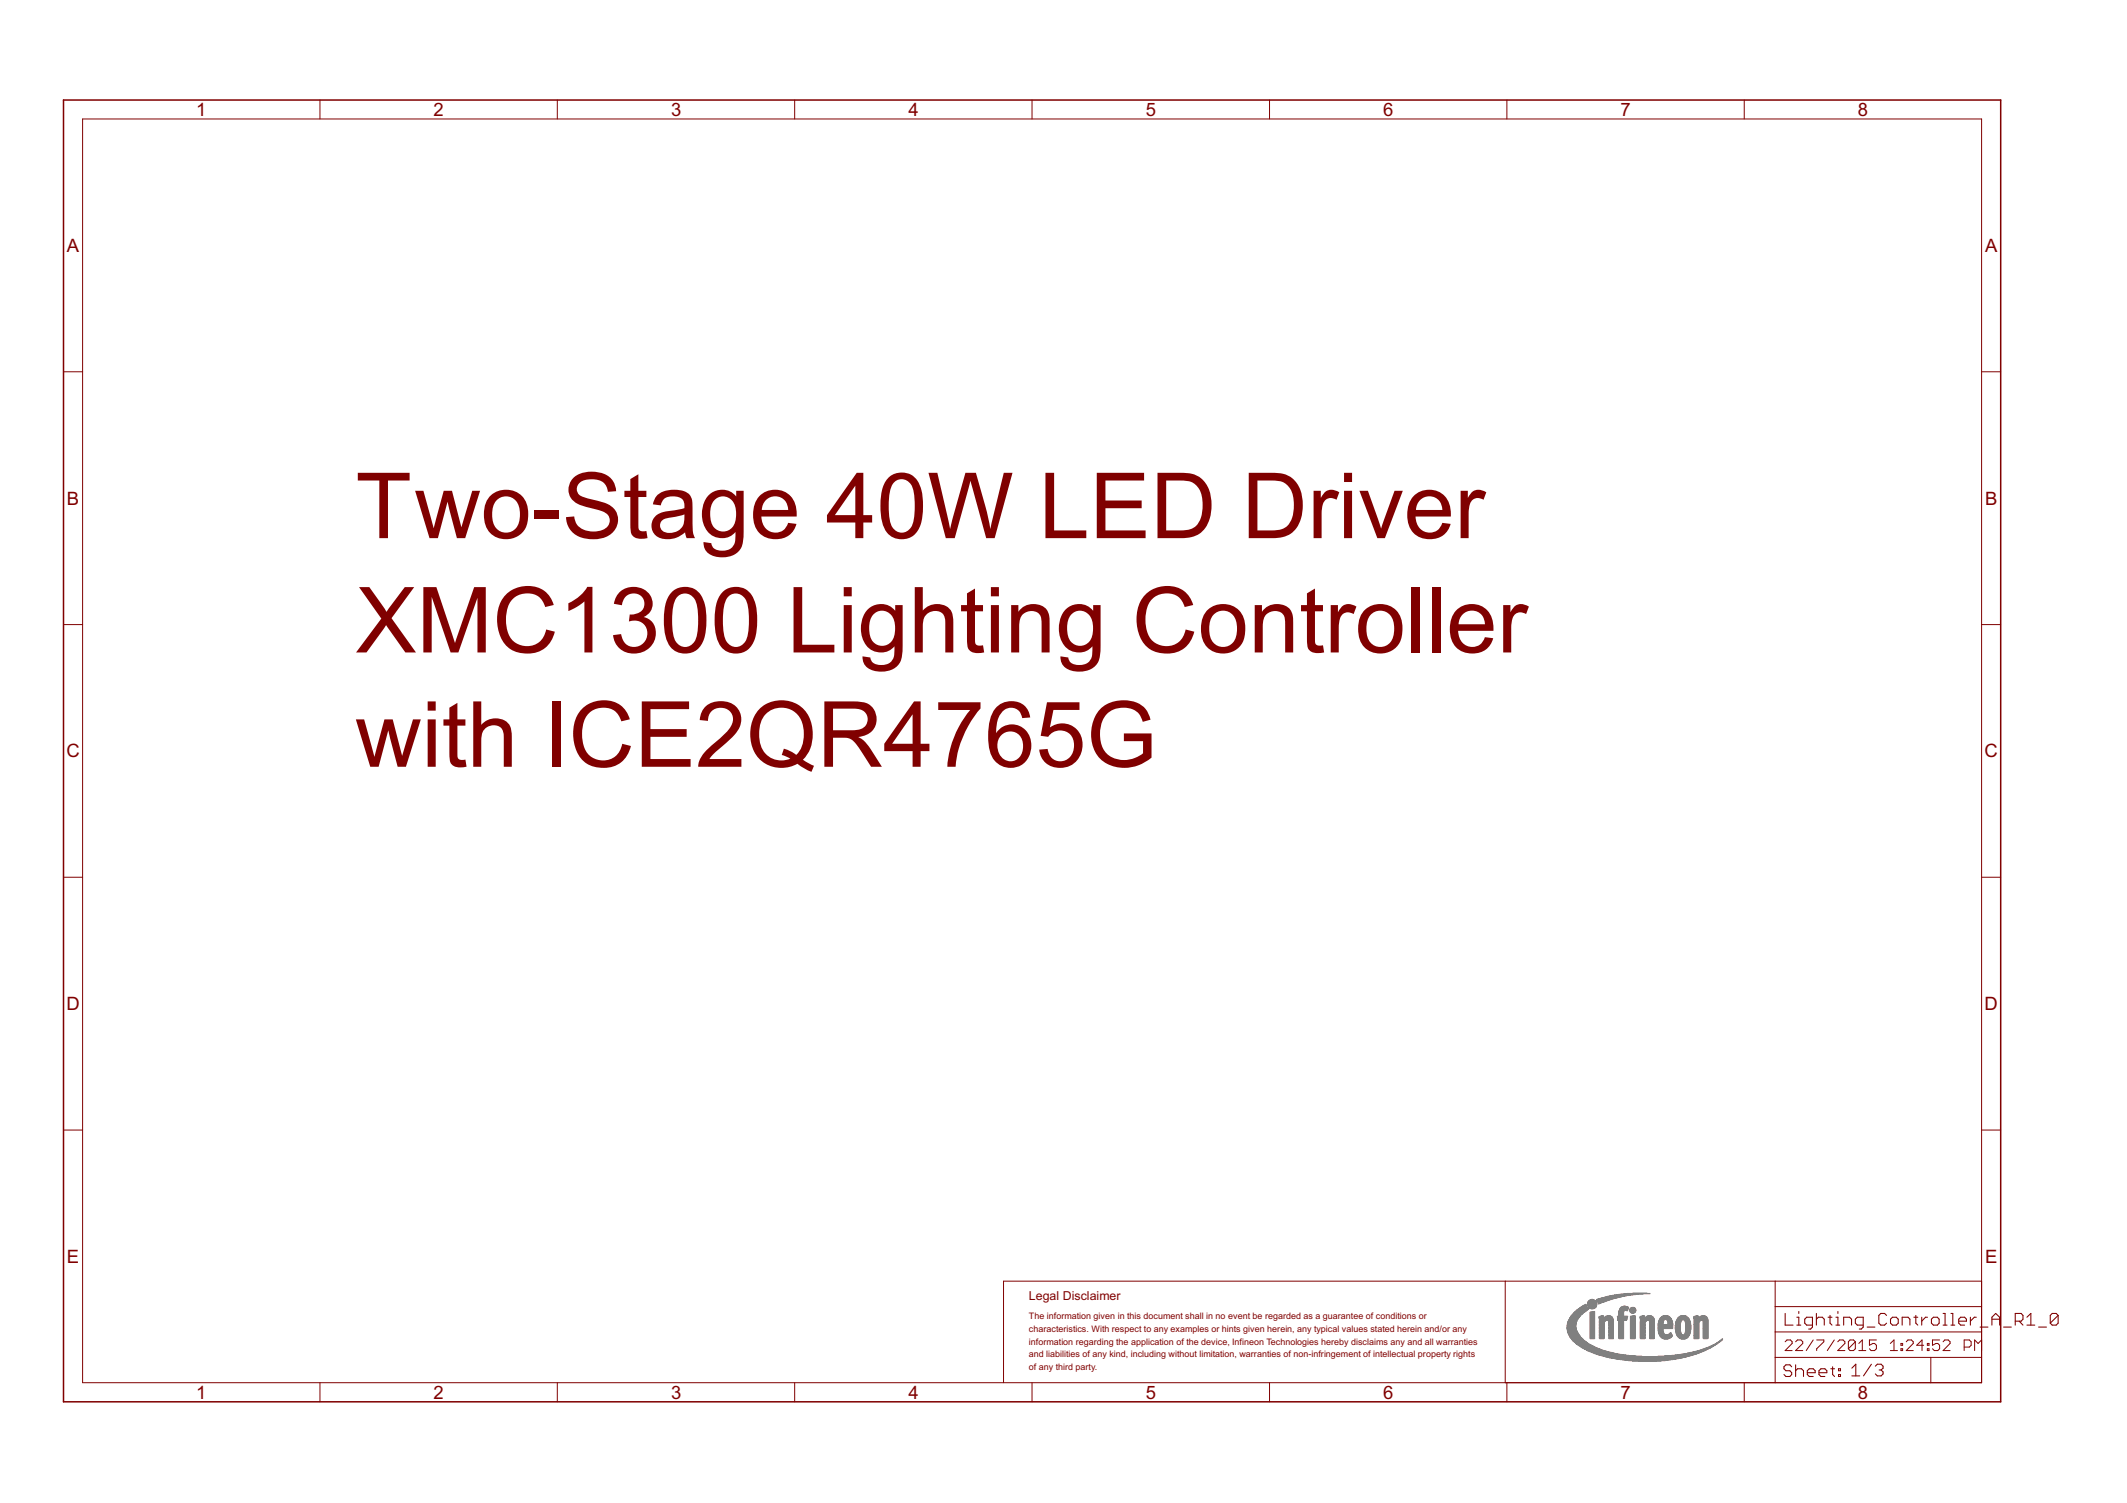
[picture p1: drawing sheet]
<svg xmlns="http://www.w3.org/2000/svg" width="297mm" height="210mm" viewBox="0 0 297 210" stroke-linecap="round" stroke-linejoin="round" font-family="sans-serif">
<g fill="none" stroke="#800000" stroke-width=".14">
<path d="M11.5 16.6h265.2v176.5h-265.2zM44.7 14v2.6M77.8 14v2.6M111 14v2.6M144.1 14v2.6M177.3 14v2.6M210.4 14v2.6M243.6 14v2.6M8.9 51.9h2.6M276.7 51.9h2.7M8.9 87.2h2.6M276.7 87.2h2.7"/>
<path d="M8.9 122.5h2.6M276.7 122.5h2.7M8.9 157.8h2.6M276.7 157.8h2.7M210.2 178.9v14.2M247.9 178.9v14.2M276.7 178.9h-136.6v14.2M44.7 193.1v2.7M77.8 193.1v2.7M111 193.1v2.7M144.1 193.1v2.7M177.3 193.1v2.7"/>
<path d="M210.4 193.1v2.7M243.6 193.1v2.7M247.9 189.6h28.8M247.9 186h28.8M247.9 182.5h28.8M249.3 187.4l.3-.3h.4l.3 .3v.2l-1 1h1M250.8 187.4l.2-.3h.5l.3 .3v.2l-1 1h1M253.2 187.1l-1 1.5M253.7 187.1h1v.3l-1 1v.2M256.2 187.1l-1 1.5M256.6 187.4l.3-.3h.5l.2 .3v.2l-1 1h1M259.1 187.4v1l-.3 .2h-.4l-.3-.2"/>
<path d="M259.1 187.4l-.3-.3h-.4l-.3 .3v1M259.1 187.4l-1 1M259.6 188.6h1M259.6 187.6l.5-.5v1.5M262 187.1h-.9v.8l.5-.3h.2l.2 .3v.5l-.2 .2h-.5l-.2-.2M264 188.6h1M264 187.6l.5-.5v1.5M265.5 188.4h.2v.2h-.2zM265.5 187.6h.2v.3h-.2zM266.2 187.4l.2-.3h.5l.3 .3v.2l-1 1h1M268.6 187.9h-.9l.7-.8v1.5M269.2 188.4h.2v.2h-.2z"/>
<path d="M269.2 187.6h.2v.3h-.2zM269.6 189.6v3.5M270.9 187.1h-1v.8l.5-.3h.2l.3 .3v.5l-.3 .2h-.5l-.2-.2M271.4 187.4l.2-.3h.5l.2 .3v.2l-.9 1h.9M274.3 188.1h.7l.3-.2v-.5l-.3-.3h-.7v1.5M276.7 187.1l-.5 .5-.4-.5v1.5"/>
</g>
<g fill="none" stroke="#800000" stroke-width=".15">
<path d="M249.3 183.4v1.7h1.1M250.2 190.9l-.2-.3h-.6l-.3 .3v.3l.3 .2h.6l.2 .3v.3l-.2 .2h-.6l-.3-.2M250.8 190.6v1.6M250.8 191.4l.2-.2h.6l.3 .2v.8M250.9 185.1h.6M250.9 184h.3v1.1M251.2 183.2v.2M252.4 191.7h1.1v-.3l-.3-.2h-.5l-.3 .2v.6l.3 .2h.5M253.1 185.1h-.8l-.3-.3v-.6l.3-.2h.8v1.3l-.2 .3h-.3M253.7 184.2l.2-.2h.6l.3 .2v.9M253.7 183.4v1.7M254 191.7h1.1v-.3l-.3-.2h-.5l-.3 .2v.6l.3 .2h.5"/>
<path d="M255.3 184h.5M255.6 183.7v1.1l.2 .3M255.7 191.2h.5M255.9 190.9v1.1l.3 .2M256.4 185.1h.5M256.4 184h.3v1.1M256.7 183.2v.2M256.8 191.2h.2v.2h-.2zM256.8 192h.2v.2h-.2zM257.5 185.1v-1.1h.8l.3 .2v.9M258.6 191.1l.6-.6v1.7M258.6 192.2h1.1"/>
<path d="M260.2 185.1h-.8l-.3-.3v-.6l.3-.2h.8v1.3l-.3 .3h-.2M260.8 185.3h1M261.3 190.5l-1.1 1.7M261.9 190.8l.3-.3h.5l.3 .3v.3l-.3 .2M262.4 191.3h.3M262.7 191.3l.3 .3v.3l-.3 .3h-.5l-.3-.3M263.5 183.7l-.3-.3h-.5l-.3 .3v1.1l.3 .3h.5l.3-.3M264 184.2l.3-.2h.5l.3 .2v.6l-.3 .3h-.5l-.3-.3zM265.6 185.1v-1.1h.9l.2 .2v.9M267.3 184h.5M267.5 183.7v1.1l.3 .3M268.4 184v1.1"/>
<path d="M269.2 184h-.3l-.5 .5M269.7 184.2l.3-.2h.6l.2 .2v.6l-.2 .3h-.6l-.3-.3zM271.4 185.1h.5M271.4 183.4h.2v1.7M272.5 185.1h.5M272.5 183.4h.2v1.7M273.5 184.5h1.1v-.3l-.2-.2h-.6l-.3 .2v.6l.3 .3h.6M275.2 184v1.1M276 184h-.3l-.5 .5M276.5 185.3h1.1M278.2 185.1v-1.1l.5-.6 .6 .6v1.1M278.2 184.2h1.1"/>
<path d="M279.8 185.3h1.1M281.4 184.5h.9l.2-.3v-.5l-.2-.3h-.9v1.7M282 184.5l.5 .6M283.1 185.1h1.1M283.1 184l.5-.6v1.7M284.7 185.3h1.1M287.4 183.7v1.1l-.3 .3h-.5l-.3-.3M287.4 183.7l-.3-.3h-.5l-.3 .3v1.1M287.4 183.7l-1.1 1.1"/>
</g>
<path d="M8.9 14h270.5v181.8h-270.5z" fill="none" stroke="#800000" stroke-width=".21"/>
<g fill="#808080" stroke="#808080" stroke-width=".14">
<path d="M232.4 187h.5z"/>
<path d="M234.8 187h.6z"/>
<path d="M222.1 186.9l.6 .1z"/>
<path d="M223.4 186.9l.6 .1z"/>
<path d="M224.7 186.9l.6 .1z"/>
<path d="M226.1 186.9l.6 .1z"/>
<path d="M227.7 186.9l.6 .1z"/>
<path d="M229.1 186.9l.6 .1z"/>
<path d="M230.4 186.9l.6 .1z"/>
<path d="M232.3 186.9l.8 .1z"/>
<path d="M234.7 186.9l.7 .1z"/>
<path d="M236.6 186.9l.6 .1z"/>
<path d="M237.9 186.9l.6 .1z"/>
<path d="M222.1 186.9h.6z"/>
<path d="M223.4 186.9h.6z"/>
<path d="M224.7 186.9h.6z"/>
<path d="M226.1 186.9h.6z"/>
<path d="M227.7 186.9h.7z"/>
<path d="M229.1 186.9h.6z"/>
<path d="M230.4 186.9h.6z"/>
<path d="M232.2 186.9h1z"/>
<path d="M234.6 186.9h.9z"/>
<path d="M236.6 186.9h.7z"/>
<path d="M237.8 186.9h.7z"/>
<path d="M222.1 186.8l.6 .1z"/>
<path d="M223.4 186.8l.6 .1z"/>
<path d="M224.7 186.8l.6 .1z"/>
<path d="M226.1 186.8l.6 .1z"/>
<path d="M227.7 186.8l.7 .1z"/>
<path d="M229.1 186.8l.6 .1z"/>
<path d="M230.4 186.8l.6 .1z"/>
<path d="M232.1 186.8l1.1 .1z"/>
<path d="M234.5 186.8l1.1 .1z"/>
<path d="M236.6 186.8l.7 .1z"/>
<path d="M237.8 186.8l.7 .1z"/>
<path d="M222.1 186.8h.6z"/>
<path d="M223.4 186.8h.6z"/>
<path d="M224.7 186.8h.6z"/>
<path d="M226.1 186.8h.6z"/>
<path d="M227.7 186.8h.7z"/>
<path d="M229.1 186.8h.6z"/>
<path d="M230.4 186.8h.6z"/>
<path d="M232.1 186.8h1.2z"/>
<path d="M234.5 186.8h1.1z"/>
<path d="M236.6 186.8h.7z"/>
<path d="M237.8 186.8h.7z"/>
<path d="M232 186.8h1.4z"/>
<path d="M234.4 186.8h1.3z"/>
<path d="M222.1 186.7l.6 .1z"/>
<path d="M223.4 186.7l.6 .1z"/>
<path d="M224.7 186.7l.6 .1z"/>
<path d="M226.1 186.7l.6 .1z"/>
<path d="M227.7 186.7l.7 .1z"/>
<path d="M229.1 186.7l.6 .1z"/>
<path d="M230.4 186.7l.6 .1z"/>
<path d="M231.9 186.7l1.5 .1z"/>
<path d="M234.4 186.7l1.3 .1z"/>
<path d="M236.6 186.7l.7 .1z"/>
<path d="M237.8 186.7l.7 .1z"/>
<path d="M222.1 186.7h.6z"/>
<path d="M223.4 186.7h.6z"/>
<path d="M224.7 186.7h.6z"/>
<path d="M226.1 186.7h.6z"/>
<path d="M227.7 186.7h.7z"/>
<path d="M229.1 186.7h.6z"/>
<path d="M230.4 186.7h.6z"/>
<path d="M231.9 186.7h1.6z"/>
<path d="M234.3 186.7h1.5z"/>
<path d="M236.6 186.7h.7z"/>
<path d="M237.8 186.7h.7z"/>
<path d="M222.1 186.6h.6z"/>
<path d="M223.4 186.6h.6z"/>
<path d="M224.7 186.6h.6z"/>
<path d="M226.1 186.6h.6z"/>
<path d="M227.7 186.6h.7z"/>
<path d="M229.1 186.6h.6z"/>
<path d="M230.4 186.6h.6z"/>
<path d="M231.9 186.6h1.6z"/>
<path d="M234.3 186.6h1.5z"/>
<path d="M236.6 186.6h.7z"/>
<path d="M237.8 186.6h.7z"/>
<path d="M231.8 186.6h1.8z"/>
<path d="M222.1 186.5l.6 .1z"/>
<path d="M223.4 186.5l.6 .1z"/>
<path d="M224.7 186.5l.6 .1z"/>
<path d="M226.1 186.5l.6 .1z"/>
<path d="M227.7 186.5l.7 .1z"/>
<path d="M229.1 186.5l.6 .1z"/>
<path d="M230.4 186.5l.6 .1z"/>
<path d="M231.8 186.5l1.8 .1z"/>
<path d="M234.2 186.5l1.7 .1z"/>
<path d="M236.6 186.5l.7 .1z"/>
<path d="M237.8 186.5l.7 .1z"/>
<path d="M222.1 186.5h.6z"/>
<path d="M223.4 186.5h.6z"/>
<path d="M224.7 186.5h.6z"/>
<path d="M226.1 186.5h.6z"/>
<path d="M227.7 186.5h.7z"/>
<path d="M229.1 186.5h.6z"/>
<path d="M230.4 186.5h.6z"/>
<path d="M231.8 186.5h1.7z"/>
<path d="M234.2 186.5h1.7z"/>
<path d="M236.6 186.5h.7z"/>
<path d="M237.8 186.5h.7z"/>
<path d="M222.1 186.4l.6 .1z"/>
<path d="M223.4 186.4l.6 .1z"/>
<path d="M224.7 186.4l.6 .1z"/>
<path d="M226.1 186.4l.6 .1z"/>
<path d="M227.7 186.4l.7 .1z"/>
<path d="M229.1 186.4l.6 .1z"/>
<path d="M230.4 186.4l.6 .1z"/>
<path d="M231.8 186.4l1.7 .1z"/>
<path d="M234.2 186.4l1.7 .1z"/>
<path d="M236.6 186.4l.7 .1z"/>
<path d="M237.8 186.4l.7 .1z"/>
<path d="M222.1 186.4h.6z"/>
<path d="M223.4 186.4h.6z"/>
<path d="M224.7 186.4h.6z"/>
<path d="M226.1 186.4h.6z"/>
<path d="M227.7 186.4h.7z"/>
<path d="M229.1 186.4h.6z"/>
<path d="M230.4 186.4h.6z"/>
<path d="M231.7 186.4h1z"/>
<path d="M232.8 186.4h.7z"/>
<path d="M234.1 186.4h.8z"/>
<path d="M235.2 186.4h.7z"/>
<path d="M236.6 186.4h.7z"/>
<path d="M237.8 186.4h.7z"/>
<path d="M231.7 186.4h.8z"/>
<path d="M232.9 186.4h.6z"/>
<path d="M235.2 186.4h.8z"/>
<path d="M222.1 186.3l.6 .1z"/>
<path d="M223.4 186.3l.6 .1z"/>
<path d="M224.7 186.3l.6 .1z"/>
<path d="M226.1 186.3l.6 .1z"/>
<path d="M227.7 186.3l.7 .1z"/>
<path d="M229.1 186.3l.6 .1z"/>
<path d="M230.4 186.3l.6 .1z"/>
<path d="M231.7 186.3l.8 .1z"/>
<path d="M233 186.3l.4 .1z"/>
<path d="M234.1 186.3l.7 .1z"/>
<path d="M235.2 186.3l.8 .1z"/>
<path d="M236.6 186.3l.7 .1z"/>
<path d="M237.8 186.3l.7 .1z"/>
<path d="M222.1 186.3h.6z"/>
<path d="M223.4 186.3h.6z"/>
<path d="M224.7 186.3h.6z"/>
<path d="M226.1 186.3h.6z"/>
<path d="M227.7 186.3h.7z"/>
<path d="M229.1 186.3h.6z"/>
<path d="M230.4 186.3h.6z"/>
<path d="M231.7 186.3h.7z"/>
<path d="M233.1 186.3h.3z"/>
<path d="M234.1 186.3h.7z"/>
<path d="M235.3 186.3h.7z"/>
<path d="M236.6 186.3h.7z"/>
<path d="M237.8 186.3h.7z"/>
<path d="M222.1 186.2l.6 .1z"/>
<path d="M223.4 186.2l.6 .1z"/>
<path d="M224.7 186.2l.6 .1z"/>
<path d="M226.1 186.2l.6 .1z"/>
<path d="M227.7 186.2l.7 .1z"/>
<path d="M229.1 186.2l.6 .1z"/>
<path d="M230.4 186.2l.6 .1z"/>
<path d="M231.6 186.2l.8 .1z"/>
<path d="M233.2 186.2l.2 .1z"/>
<path d="M234.1 186.2l.7 .1z"/>
<path d="M235.3 186.2l.7 .1z"/>
<path d="M236.6 186.2l.7 .1z"/>
<path d="M237.8 186.2l.7 .1z"/>
<path d="M222.1 186.2h.6z"/>
<path d="M223.4 186.2h.6z"/>
<path d="M224.7 186.2h.6z"/>
<path d="M226.1 186.2h.6z"/>
<path d="M227.7 186.2h.7z"/>
<path d="M229.1 186.2h.6z"/>
<path d="M230.4 186.2h.6z"/>
<path d="M231.6 186.2h.8z"/>
<path d="M233.2 186.2h.2z"/>
<path d="M234.1 186.2h.7z"/>
<path d="M235.3 186.2h.7z"/>
<path d="M236.6 186.2h.7z"/>
<path d="M237.8 186.2h.7z"/>
<path d="M222.1 186.1l.6 .1z"/>
<path d="M223.4 186.1l.6 .1z"/>
<path d="M224.7 186.1l.6 .1z"/>
<path d="M226.1 186.1l.6 .1z"/>
<path d="M227.7 186.1l.7 .1z"/>
<path d="M229.1 186.1l.6 .1z"/>
<path d="M230.4 186.1l.6 .1z"/>
<path d="M231.6 186.1l.7 .1z"/>
<path d="M233.3 186.1v.1z"/>
<path d="M234 186.1l.8 .1z"/>
<path d="M235.3 186.1l.8 .1z"/>
<path d="M236.6 186.1l.7 .1z"/>
<path d="M237.8 186.1l.7 .1z"/>
<path d="M222.1 186.1h.6z"/>
<path d="M223.4 186.1h.6z"/>
<path d="M224.7 186.1h.6z"/>
<path d="M226.1 186.1h.6z"/>
<path d="M227.7 186.1h.7z"/>
<path d="M229.1 186.1h.6z"/>
<path d="M230.4 186.1h.6z"/>
<path d="M231.6 186.1h.7z"/>
<path d="M234 186.1h.7z"/>
<path d="M235.4 186.1h.7z"/>
<path d="M236.6 186.1h.7z"/>
<path d="M237.8 186.1h.7z"/>
<path d="M222.1 186l.6 .1z"/>
<path d="M223.4 186l.6 .1z"/>
<path d="M224.7 186l.6 .1z"/>
<path d="M226.1 186l.6 .1z"/>
<path d="M227.7 186l.7 .1z"/>
<path d="M229.1 186l.6 .1z"/>
<path d="M230.4 186l.6 .1z"/>
<path d="M231.6 186l.7 .1z"/>
<path d="M234 186l.7 .1z"/>
<path d="M235.4 186l.7 .1z"/>
<path d="M236.6 186l.7 .1z"/>
<path d="M237.8 186l.7 .1z"/>
<path d="M222.1 186h.6z"/>
<path d="M223.4 186h.6z"/>
<path d="M224.7 186h.6z"/>
<path d="M226.1 186h.6z"/>
<path d="M227.7 186h.7z"/>
<path d="M229.1 186h.6z"/>
<path d="M230.4 186h.6z"/>
<path d="M231.6 186h.7z"/>
<path d="M234 186h.7z"/>
<path d="M235.4 186h.7z"/>
<path d="M236.6 186h.7z"/>
<path d="M237.8 186h.7z"/>
<path d="M222.1 185.9l.6 .1z"/>
<path d="M223.4 185.9l.6 .1z"/>
<path d="M224.7 185.9l.6 .1z"/>
<path d="M226.1 185.9l.6 .1z"/>
<path d="M227.7 185.9l.7 .1z"/>
<path d="M229.1 185.9l.6 .1z"/>
<path d="M230.4 185.9l.6 .1z"/>
<path d="M231.6 185.9l.7 .1z"/>
<path d="M234 185.9l.7 .1z"/>
<path d="M235.4 185.9l.7 .1z"/>
<path d="M236.6 185.9l.7 .1z"/>
<path d="M237.8 185.9l.7 .1z"/>
<path d="M222.1 185.9h.6z"/>
<path d="M223.4 185.9h.6z"/>
<path d="M224.7 185.9h.6z"/>
<path d="M226.1 185.9h.6z"/>
<path d="M227.7 185.9h.7z"/>
<path d="M229.1 185.9h.6z"/>
<path d="M230.4 185.9h.6z"/>
<path d="M231.6 185.9h.7z"/>
<path d="M234 185.9h.7z"/>
<path d="M235.4 185.9h.7z"/>
<path d="M236.6 185.9h.7z"/>
<path d="M237.8 185.9h.7z"/>
<path d="M231.6 185.9h.6z"/>
<path d="M222.1 185.8l.6 .1z"/>
<path d="M223.4 185.8l.6 .1z"/>
<path d="M224.7 185.8l.6 .1z"/>
<path d="M226.1 185.8l.6 .1z"/>
<path d="M227.7 185.8l.7 .1z"/>
<path d="M229.1 185.8l.6 .1z"/>
<path d="M230.4 185.8l.6 .1z"/>
<path d="M231.6 185.8l.6 .1z"/>
<path d="M234 185.8l.7 .1z"/>
<path d="M235.4 185.8l.7 .1z"/>
<path d="M236.6 185.8l.7 .1z"/>
<path d="M237.8 185.8l.7 .1z"/>
<path d="M222.1 185.8h.6z"/>
<path d="M223.4 185.8h.6z"/>
<path d="M224.7 185.8h.6z"/>
<path d="M226.1 185.8h.6z"/>
<path d="M227.7 185.8h.7z"/>
<path d="M229.1 185.8h.6z"/>
<path d="M230.4 185.8h.6z"/>
<path d="M231.6 185.8h.6z"/>
<path d="M234 185.8h.7z"/>
<path d="M235.4 185.8h.7z"/>
<path d="M236.6 185.8h.7z"/>
<path d="M237.8 185.8h.7z"/>
<path d="M222.1 185.7l.6 .1z"/>
<path d="M223.4 185.7l.6 .1z"/>
<path d="M224.7 185.7l.6 .1z"/>
<path d="M226.1 185.7l.6 .1z"/>
<path d="M227.7 185.7l.7 .1z"/>
<path d="M229.1 185.7l.6 .1z"/>
<path d="M230.4 185.7l.6 .1z"/>
<path d="M231.6 185.7l.6 .1z"/>
<path d="M234 185.7l.7 .1z"/>
<path d="M235.4 185.7l.7 .1z"/>
<path d="M236.6 185.7l.7 .1z"/>
<path d="M237.8 185.7l.7 .1z"/>
<path d="M222.1 185.7h.6z"/>
<path d="M223.4 185.7h.6z"/>
<path d="M224.7 185.7h.6z"/>
<path d="M226.1 185.7h.6z"/>
<path d="M227.7 185.7h.7z"/>
<path d="M229.1 185.7h.6z"/>
<path d="M230.4 185.7h.6z"/>
<path d="M231.6 185.7h.6z"/>
<path d="M234 185.7h.7z"/>
<path d="M235.4 185.7h.7z"/>
<path d="M236.6 185.7h.7z"/>
<path d="M237.8 185.7h.7z"/>
<path d="M222.1 185.6l.6 .1z"/>
<path d="M223.4 185.6l.6 .1z"/>
<path d="M224.7 185.6l.6 .1z"/>
<path d="M226.1 185.6l.6 .1z"/>
<path d="M227.7 185.6l.7 .1z"/>
<path d="M229.1 185.6l.6 .1z"/>
<path d="M230.4 185.6l.6 .1z"/>
<path d="M231.6 185.6l.6 .1z"/>
<path d="M234 185.6l.7 .1z"/>
<path d="M235.4 185.6l.7 .1z"/>
<path d="M236.6 185.6l.7 .1z"/>
<path d="M237.8 185.6l.7 .1z"/>
<path d="M222.1 185.6h.6z"/>
<path d="M223.4 185.6h.6z"/>
<path d="M224.7 185.6h.6z"/>
<path d="M226.1 185.6h.6z"/>
<path d="M227.7 185.6h.7z"/>
<path d="M229.1 185.6h.6z"/>
<path d="M230.4 185.6h.6z"/>
<path d="M231.6 185.6h.6z"/>
<path d="M234 185.6h.7z"/>
<path d="M235.4 185.6h.7z"/>
<path d="M236.6 185.6h.7z"/>
<path d="M237.8 185.6h.7z"/>
<path d="M222.1 185.5l.6 .1z"/>
<path d="M223.4 185.5l.6 .1z"/>
<path d="M224.7 185.5l.6 .1z"/>
<path d="M226.1 185.5l.6 .1z"/>
<path d="M227.7 185.5l.7 .1z"/>
<path d="M229.1 185.5l.6 .1z"/>
<path d="M230.4 185.5l.6 .1z"/>
<path d="M231.6 185.5l.6 .1z"/>
<path d="M234 185.5l.7 .1z"/>
<path d="M235.4 185.5l.7 .1z"/>
<path d="M236.6 185.5l.7 .1z"/>
<path d="M237.8 185.5l.7 .1z"/>
<path d="M222.1 185.5h.6z"/>
<path d="M223.4 185.5h.6z"/>
<path d="M224.7 185.5h.6z"/>
<path d="M226.1 185.5h.6z"/>
<path d="M227.7 185.5h.7z"/>
<path d="M229.1 185.5h.6z"/>
<path d="M230.4 185.5h.6z"/>
<path d="M231.6 185.5h2z"/>
<path d="M234 185.5h.7z"/>
<path d="M235.4 185.5h.7z"/>
<path d="M236.6 185.5h.7z"/>
<path d="M237.8 185.5h.7z"/>
<path d="M222.1 185.4l.6 .1z"/>
<path d="M223.4 185.4l.6 .1z"/>
<path d="M224.7 185.4l.6 .1z"/>
<path d="M226.1 185.4l.6 .1z"/>
<path d="M227.7 185.4l.7 .1z"/>
<path d="M229.1 185.4l.6 .1z"/>
<path d="M230.4 185.4l.6 .1z"/>
<path d="M231.6 185.4l2 .1z"/>
<path d="M234 185.4l.7 .1z"/>
<path d="M235.4 185.4l.7 .1z"/>
<path d="M236.6 185.4l.7 .1z"/>
<path d="M237.8 185.4l.7 .1z"/>
<path d="M222.1 185.4h.6z"/>
<path d="M223.4 185.4h.6z"/>
<path d="M224.7 185.4h.6z"/>
<path d="M226.1 185.4h.6z"/>
<path d="M227.7 185.4h.7z"/>
<path d="M229.1 185.4h.6z"/>
<path d="M230.4 185.4h.6z"/>
<path d="M231.6 185.4h2z"/>
<path d="M234 185.4h.7z"/>
<path d="M235.4 185.4h.7z"/>
<path d="M236.6 185.4h.7z"/>
<path d="M237.8 185.4h.7z"/>
<path d="M222.1 185.3l.6 .1z"/>
<path d="M223.4 185.3l.6 .1z"/>
<path d="M224.7 185.3l.6 .1z"/>
<path d="M226.1 185.3l.6 .1z"/>
<path d="M227.7 185.3l.7 .1z"/>
<path d="M229.1 185.3l.6 .1z"/>
<path d="M230.4 185.3l.6 .1z"/>
<path d="M231.6 185.3l2 .1z"/>
<path d="M234 185.3l.7 .1z"/>
<path d="M235.4 185.3l.7 .1z"/>
<path d="M236.6 185.3l.7 .1z"/>
<path d="M237.8 185.3l.7 .1z"/>
<path d="M222.1 185.3h.6z"/>
<path d="M223.4 185.3h.6z"/>
<path d="M224.7 185.3h.6z"/>
<path d="M226.1 185.3h.6z"/>
<path d="M227.7 185.3h.7z"/>
<path d="M229.1 185.3h.6z"/>
<path d="M230.4 185.3h.6z"/>
<path d="M231.6 185.3h2z"/>
<path d="M234 185.3h.7z"/>
<path d="M235.4 185.3h.7z"/>
<path d="M236.6 185.3h.7z"/>
<path d="M237.8 185.3h.7z"/>
<path d="M222.1 185.2l.6 .1z"/>
<path d="M223.4 185.2l.6 .1z"/>
<path d="M224.7 185.2l.6 .1z"/>
<path d="M226.1 185.2l.6 .1z"/>
<path d="M227.7 185.2l.7 .1z"/>
<path d="M229.1 185.2l.6 .1z"/>
<path d="M230.4 185.2l.6 .1z"/>
<path d="M231.6 185.2l2 .1z"/>
<path d="M234 185.2l.7 .1z"/>
<path d="M235.4 185.2l.7 .1z"/>
<path d="M236.6 185.2l.7 .1z"/>
<path d="M237.8 185.2l.7 .1z"/>
<path d="M222.1 185.2h.6z"/>
<path d="M223.4 185.2h.6z"/>
<path d="M224.7 185.2h.6z"/>
<path d="M226.1 185.2h.6z"/>
<path d="M227.7 185.2h.7z"/>
<path d="M229.1 185.2h.6z"/>
<path d="M230.4 185.2h.6z"/>
<path d="M231.6 185.2h2z"/>
<path d="M234 185.2h.7z"/>
<path d="M235.4 185.2h.7z"/>
<path d="M236.6 185.2h.7z"/>
<path d="M237.8 185.2h.7z"/>
<path d="M222.1 185.1l.6 .1z"/>
<path d="M223.4 185.1l.6 .1z"/>
<path d="M224.7 185.1l.6 .1z"/>
<path d="M226.1 185.1l.6 .1z"/>
<path d="M227.7 185.1l.7 .1z"/>
<path d="M229.1 185.1l.6 .1z"/>
<path d="M230.4 185.1l.6 .1z"/>
<path d="M231.6 185.1l2 .1z"/>
<path d="M234 185.1l.7 .1z"/>
<path d="M235.4 185.1l.7 .1z"/>
<path d="M236.6 185.1l.7 .1z"/>
<path d="M237.8 185.1l.7 .1z"/>
<path d="M222.1 185.1h.6z"/>
<path d="M223.4 185.1h.6z"/>
<path d="M224.7 185.1h.6z"/>
<path d="M226.1 185.1h.6z"/>
<path d="M227.7 185.1h.7z"/>
<path d="M229.1 185.1h.6z"/>
<path d="M230.4 185.1h.6z"/>
<path d="M231.6 185.1h2z"/>
<path d="M234 185.1h.7z"/>
<path d="M235.4 185.1h.7z"/>
<path d="M236.6 185.1h.7z"/>
<path d="M237.8 185.1h.7z"/>
<path d="M222.1 185l.6 .1z"/>
<path d="M223.4 185l.6 .1z"/>
<path d="M224.7 185l.6 .1z"/>
<path d="M226.1 185l.6 .1z"/>
<path d="M227.7 185l.7 .1z"/>
<path d="M229.1 185l.6 .1z"/>
<path d="M230.4 185l.6 .1z"/>
<path d="M231.6 185l2 .1z"/>
<path d="M234 185l.7 .1z"/>
<path d="M235.4 185l.7 .1z"/>
<path d="M236.6 185l.7 .1z"/>
<path d="M237.8 185l.7 .1z"/>
<path d="M222.1 185h.6z"/>
<path d="M223.4 185h.6z"/>
<path d="M224.7 185h.6z"/>
<path d="M226.1 185h.6z"/>
<path d="M227.7 185h.7z"/>
<path d="M229.1 185h.6z"/>
<path d="M230.4 185h.6z"/>
<path d="M231.6 185h.6z"/>
<path d="M232.9 185h.7z"/>
<path d="M234 185h.7z"/>
<path d="M235.4 185h.7z"/>
<path d="M236.6 185h.7z"/>
<path d="M237.8 185h.7z"/>
<path d="M222.1 184.9l.6 .1z"/>
<path d="M223.4 184.9l.6 .1z"/>
<path d="M224.7 184.9l.6 .1z"/>
<path d="M226.1 184.9l.6 .1z"/>
<path d="M227.7 184.9l.7 .1z"/>
<path d="M229.1 184.9l.6 .1z"/>
<path d="M230.4 184.9l.6 .1z"/>
<path d="M231.6 184.9l.6 .1z"/>
<path d="M232.9 184.9l.7 .1z"/>
<path d="M234 184.9l.7 .1z"/>
<path d="M235.4 184.9l.7 .1z"/>
<path d="M236.6 184.9l.7 .1z"/>
<path d="M237.8 184.9l.7 .1z"/>
<path d="M222.1 184.9h.6z"/>
<path d="M223.4 184.9h.6z"/>
<path d="M224.7 184.9h.6z"/>
<path d="M226.1 184.9h.6z"/>
<path d="M227.7 184.9h.7z"/>
<path d="M229.1 184.9h.6z"/>
<path d="M230.4 184.9h.6z"/>
<path d="M231.6 184.9h.6z"/>
<path d="M232.9 184.9h.7z"/>
<path d="M234 184.9h.7z"/>
<path d="M235.4 184.9h.7z"/>
<path d="M236.6 184.9h.7z"/>
<path d="M237.8 184.9h.7z"/>
<path d="M222.1 184.8l.6 .1z"/>
<path d="M223.4 184.8l.6 .1z"/>
<path d="M224.7 184.8l.6 .1z"/>
<path d="M226.1 184.8l.6 .1z"/>
<path d="M227.7 184.8l.7 .1z"/>
<path d="M229.1 184.8l.6 .1z"/>
<path d="M230.4 184.8l.6 .1z"/>
<path d="M231.6 184.8l.6 .1z"/>
<path d="M232.9 184.8l.7 .1z"/>
<path d="M234 184.8l.7 .1z"/>
<path d="M235.4 184.8l.7 .1z"/>
<path d="M236.6 184.8l.7 .1z"/>
<path d="M237.8 184.8l.7 .1z"/>
<path d="M222.1 184.8h.6z"/>
<path d="M223.4 184.8h.6z"/>
<path d="M224.7 184.8h.6z"/>
<path d="M226.1 184.8h.6z"/>
<path d="M227.7 184.8h.7z"/>
<path d="M229.1 184.8h.6z"/>
<path d="M230.4 184.8h.6z"/>
<path d="M231.6 184.8h.6z"/>
<path d="M232.9 184.8h.7z"/>
<path d="M234 184.8h.7z"/>
<path d="M235.4 184.8h.7z"/>
<path d="M236.6 184.8h.7z"/>
<path d="M237.8 184.8h.7z"/>
<path d="M222.1 184.7l.6 .1z"/>
<path d="M223.4 184.7l.6 .1z"/>
<path d="M224.7 184.7l.6 .1z"/>
<path d="M226.1 184.7l.6 .1z"/>
<path d="M227.7 184.7l.7 .1z"/>
<path d="M229.1 184.7l.6 .1z"/>
<path d="M230.4 184.7l.6 .1z"/>
<path d="M231.6 184.7l.6 .1z"/>
<path d="M232.9 184.7l.7 .1z"/>
<path d="M234 184.7l.7 .1z"/>
<path d="M235.4 184.7l.7 .1z"/>
<path d="M236.6 184.7l.7 .1z"/>
<path d="M237.8 184.7l.7 .1z"/>
<path d="M222.1 184.7h.6z"/>
<path d="M223.4 184.7h.6z"/>
<path d="M224.6 184.7h.7z"/>
<path d="M226.1 184.7h.6z"/>
<path d="M227.7 184.7h.7z"/>
<path d="M229.1 184.7h.6z"/>
<path d="M230.4 184.7h.6z"/>
<path d="M231.6 184.7h.7z"/>
<path d="M232.9 184.7h.7z"/>
<path d="M234 184.7h.7z"/>
<path d="M235.4 184.7h.7z"/>
<path d="M236.6 184.7h.7z"/>
<path d="M237.8 184.7h.7z"/>
<path d="M222.1 184.6l.6 .1z"/>
<path d="M223.4 184.6l.6 .1z"/>
<path d="M224.6 184.6l.7 .1z"/>
<path d="M226.1 184.6l.6 .1z"/>
<path d="M227.7 184.6l.7 .1z"/>
<path d="M229.1 184.6l.6 .1z"/>
<path d="M230.4 184.6l.6 .1z"/>
<path d="M231.6 184.6l.7 .1z"/>
<path d="M232.9 184.6l.7 .1z"/>
<path d="M234 184.6l.7 .1z"/>
<path d="M235.4 184.6l.7 .1z"/>
<path d="M236.6 184.6l.7 .1z"/>
<path d="M237.8 184.6l.7 .1z"/>
<path d="M222.1 184.6h.6z"/>
<path d="M223.4 184.6h.7z"/>
<path d="M224.6 184.6h.7z"/>
<path d="M226.1 184.6h.6z"/>
<path d="M227.7 184.6h.7z"/>
<path d="M229.1 184.6h.6z"/>
<path d="M230.4 184.6h.6z"/>
<path d="M231.6 184.6h.7z"/>
<path d="M232.9 184.6h.7z"/>
<path d="M234 184.6h.7z"/>
<path d="M235.3 184.6h.8z"/>
<path d="M236.6 184.6h.7z"/>
<path d="M237.8 184.6h.7z"/>
<path d="M222.1 184.5l.6 .1z"/>
<path d="M223.4 184.5l.7 .1z"/>
<path d="M224.6 184.5l.7 .1z"/>
<path d="M226.1 184.5l.6 .1z"/>
<path d="M227.7 184.5l.7 .1z"/>
<path d="M229.1 184.5l.7 .1z"/>
<path d="M230.4 184.5l.6 .1z"/>
<path d="M231.6 184.5l.7 .1z"/>
<path d="M232.9 184.5l.6 .1z"/>
<path d="M234.1 184.5l.7 .1z"/>
<path d="M235.3 184.5l.7 .1z"/>
<path d="M236.6 184.5l.7 .1z"/>
<path d="M237.8 184.5l.7 .1z"/>
<path d="M222.1 184.5h.6z"/>
<path d="M223.4 184.5h.8z"/>
<path d="M224.6 184.5h.7z"/>
<path d="M226.1 184.5h.6z"/>
<path d="M227.7 184.5h.7z"/>
<path d="M229.1 184.5h.8z"/>
<path d="M230.4 184.5h.6z"/>
<path d="M231.6 184.5h.7z"/>
<path d="M232.9 184.5h.6z"/>
<path d="M234.1 184.5h.7z"/>
<path d="M235.3 184.5h.7z"/>
<path d="M236.6 184.5h.8z"/>
<path d="M237.8 184.5h.7z"/>
<path d="M222.1 184.4l.6 .1z"/>
<path d="M223.4 184.4l.8 .1z"/>
<path d="M224.6 184.4l.7 .1z"/>
<path d="M226.1 184.4l.6 .1z"/>
<path d="M227.7 184.4l.7 .1z"/>
<path d="M229.1 184.4l.8 .1z"/>
<path d="M230.3 184.4l.7 .1z"/>
<path d="M231.7 184.4l.6 .1z"/>
<path d="M232.9 184.4l.6 .1z"/>
<path d="M234.1 184.4l.7 .1z"/>
<path d="M235.3 184.4l.7 .1z"/>
<path d="M236.6 184.4l.8 .1z"/>
<path d="M237.8 184.4l.7 .1z"/>
<path d="M222.1 184.4h.6z"/>
<path d="M223.4 184.4h.9z"/>
<path d="M224.6 184.4h.7z"/>
<path d="M226.1 184.4h.6z"/>
<path d="M227.7 184.4h.7z"/>
<path d="M229.1 184.4h.9z"/>
<path d="M230.3 184.4h.7z"/>
<path d="M231.7 184.4h.7z"/>
<path d="M232.8 184.4h.7z"/>
<path d="M234.1 184.4h.7z"/>
<path d="M235.2 184.4h.8z"/>
<path d="M236.6 184.4h.9z"/>
<path d="M237.8 184.4h.7z"/>
<path d="M223.4 184.4h1.9z"/>
<path d="M225.9 184.4h1.3z"/>
<path d="M229.1 184.4h1.9z"/>
<path d="M234.1 184.4h.8z"/>
<path d="M236.6 184.4h1.9z"/>
<path d="M222.1 184.3h.6z"/>
<path d="M223.4 184.3h1.9z"/>
<path d="M225.9 184.3h1.3z"/>
<path d="M227.7 184.3h.7z"/>
<path d="M229.1 184.3h1.9z"/>
<path d="M231.7 184.3h.7z"/>
<path d="M232.7 184.3h.8z"/>
<path d="M234.2 184.3h.7z"/>
<path d="M235.1 184.3h.8z"/>
<path d="M236.6 184.3h1.9z"/>
<path d="M231.7 184.3h.8z"/>
<path d="M232.7 184.3h.7z"/>
<path d="M234.2 184.3h1.7z"/>
<path d="M222.1 184.2l.6 .1z"/>
<path d="M223.4 184.2l1.9 .1z"/>
<path d="M225.9 184.2l1.3 .1z"/>
<path d="M227.7 184.2l.7 .1z"/>
<path d="M229.1 184.2l1.9 .1z"/>
<path d="M231.8 184.2l1.6 .1z"/>
<path d="M234.2 184.2l1.7 .1z"/>
<path d="M236.6 184.2l1.9 .1z"/>
<path d="M222.1 184.2h.6z"/>
<path d="M223.4 184.2h1.9z"/>
<path d="M225.9 184.2h1.3z"/>
<path d="M227.7 184.2h.7z"/>
<path d="M229.1 184.2h1.9z"/>
<path d="M231.8 184.2h1.6z"/>
<path d="M234.2 184.2h1.7z"/>
<path d="M236.6 184.2h1.9z"/>
<path d="M222.1 184.1l.6 .1z"/>
<path d="M223.4 184.1l1.9 .1z"/>
<path d="M225.9 184.1l1.3 .1z"/>
<path d="M227.7 184.1l.7 .1z"/>
<path d="M229 184.1l2 .1z"/>
<path d="M231.8 184.1l1.6 .1z"/>
<path d="M234.3 184.1l1.5 .1z"/>
<path d="M236.5 184.1l2 .1z"/>
<path d="M222.1 184.1h.6z"/>
<path d="M223.3 184.1h1.9z"/>
<path d="M225.9 184.1h1.3z"/>
<path d="M227.7 184.1h.7z"/>
<path d="M229 184.1h1.9z"/>
<path d="M231.9 184.1h1.4z"/>
<path d="M234.3 184.1h1.5z"/>
<path d="M236.5 184.1h1.9z"/>
<path d="M222.1 184l.6 .1z"/>
<path d="M223.3 184l1.9 .1z"/>
<path d="M225.9 184l1.3 .1z"/>
<path d="M227.7 184l.7 .1z"/>
<path d="M229 184l1.9 .1z"/>
<path d="M231.9 184l1.4 .1z"/>
<path d="M234.3 184l1.5 .1z"/>
<path d="M236.5 184l1.9 .1z"/>
<path d="M222.1 184h.6z"/>
<path d="M223.3 184h.7z"/>
<path d="M224 184h1.2z"/>
<path d="M225.9 184h1.3z"/>
<path d="M227.7 184h.7z"/>
<path d="M229 184h1.9z"/>
<path d="M231.9 184h1.4z"/>
<path d="M234.4 184h1.3z"/>
<path d="M236.5 184h.7z"/>
<path d="M237.2 184h1.2z"/>
<path d="M224.1 184h1.1z"/>
<path d="M229 184h.7z"/>
<path d="M229.8 184h1.1z"/>
<path d="M232 184h1.2z"/>
<path d="M237.3 184h1.1z"/>
<path d="M222.1 183.9l.6 .1z"/>
<path d="M223.3 183.9l.6 .1z"/>
<path d="M224.1 183.9l1 .1z"/>
<path d="M225.9 183.9l1.3 .1z"/>
<path d="M227.7 183.9l.7 .1z"/>
<path d="M229 183.9l.7 .1z"/>
<path d="M229.8 183.9l1 .1z"/>
<path d="M232 183.9l1.2 .1z"/>
<path d="M234.5 183.9l1.1 .1z"/>
<path d="M236.5 183.9l.7 .1z"/>
<path d="M237.3 183.9l1.1 .1z"/>
<path d="M222.1 183.9h.6z"/>
<path d="M223.3 183.9h.6z"/>
<path d="M224.2 183.9h.9z"/>
<path d="M225.9 183.9h1.4z"/>
<path d="M227.7 183.9h.7z"/>
<path d="M229 183.9h.7z"/>
<path d="M229.9 183.9h.9z"/>
<path d="M232.1 183.9h1z"/>
<path d="M234.5 183.9h1z"/>
<path d="M236.5 183.9h.7z"/>
<path d="M237.4 183.9h.9z"/>
<path d="M222.1 183.8l.6 .1z"/>
<path d="M223.4 183.8l.5 .1z"/>
<path d="M224.2 183.8l.8 .1z"/>
<path d="M225.9 183.8l1.4 .1z"/>
<path d="M227.7 183.8l.7 .1z"/>
<path d="M229.1 183.8l.6 .1z"/>
<path d="M230 183.8l.7 .1z"/>
<path d="M232.1 183.8l1 .1z"/>
<path d="M234.6 183.8l.9 .1z"/>
<path d="M236.7 183.8l.5 .1z"/>
<path d="M237.5 183.8l.7 .1z"/>
<path d="M222.1 183.8h.6z"/>
<path d="M223.6 183.8h.3z"/>
<path d="M224.4 183.8h.5z"/>
<path d="M226.1 183.8h.6z"/>
<path d="M227.9 183.8h.5z"/>
<path d="M229.3 183.8h.3z"/>
<path d="M230.1 183.8h.5z"/>
<path d="M232.2 183.8h.8z"/>
<path d="M234.7 183.8h.7z"/>
<path d="M236.8 183.8h.3z"/>
<path d="M237.6 183.8h.5z"/>
<path d="M222.1 183.7l.6 .1z"/>
<path d="M223.8 183.7l.1 .1z"/>
<path d="M224.6 183.7l.2 .1z"/>
<path d="M226.1 183.7l.6 .1z"/>
<path d="M229.5 183.7l.1 .1z"/>
<path d="M230.3 183.7l.2 .1z"/>
<path d="M232.3 183.7l.6 .1z"/>
<path d="M234.8 183.7l.5 .1z"/>
<path d="M237 183.7l.1 .1z"/>
<path d="M237.8 183.7l.2 .1z"/>
<path d="M222.1 183.7h.6z"/>
<path d="M226.1 183.7h.6z"/>
<path d="M222.1 183.6l.6 .1z"/>
<path d="M226.1 183.6l.6 .1z"/>
<path d="M222.1 183.6h.6z"/>
<path d="M226.1 183.6h.6z"/>
<path d="M222.1 183.5l.6 .1z"/>
<path d="M226.1 183.5l.6 .1z"/>
<path d="M222.1 183.5h.6z"/>
<path d="M226.1 183.5h.6z"/>
<path d="M222.1 183.4l.6 .1z"/>
<path d="M226.1 183.4l.6 .1z"/>
<path d="M222.1 183.4h.6z"/>
<path d="M226.1 183.4h.6z"/>
<path d="M227.9 183.4h.2z"/>
<path d="M222.1 183.3l.6 .1z"/>
<path d="M226.1 183.3l.6 .1z"/>
<path d="M227.8 183.3l.4 .1z"/>
<path d="M222.1 183.3h.6z"/>
<path d="M226.1 183.3h.6z"/>
<path d="M227.7 183.3h.6z"/>
<path d="M222.1 183.2l.6 .1z"/>
<path d="M226.1 183.2l.6 .1z"/>
<path d="M227.7 183.2l.7 .1z"/>
<path d="M222.3 183.2h.4z"/>
<path d="M226.1 183.2h.6z"/>
<path d="M227.6 183.2h.8z"/>
<path d="M226.1 183.2h.7z"/>
<path d="M226.1 183.1l.7 .1z"/>
<path d="M227.6 183.1l.8 .1z"/>
<path d="M226.1 183.1h.7z"/>
<path d="M227.6 183.1h.9z"/>
<path d="M226.1 183l.7 .1z"/>
<path d="M227.2 183l.1 .1z"/>
<path d="M227.6 183l.9 .1z"/>
<path d="M226.1 183h.8z"/>
<path d="M227 183h.3z"/>
<path d="M227.6 183h.9z"/>
<path d="M226.2 182.9l1.1 .1z"/>
<path d="M227.6 182.9l.9 .1z"/>
<path d="M226.2 182.9h1.1z"/>
<path d="M227.6 182.9h.9z"/>
<path d="M226.2 182.8l1.2 .1z"/>
<path d="M227.6 182.8l.8 .1z"/>
<path d="M226.2 182.8h1.2z"/>
<path d="M227.6 182.8h.8z"/>
<path d="M222.2 182.8h.3z"/>
<path d="M222.1 182.7l.6 .1z"/>
<path d="M226.3 182.7l1.1 .1z"/>
<path d="M227.7 182.7l.7 .1z"/>
<path d="M222 182.7h.7z"/>
<path d="M226.3 182.7h1.1z"/>
<path d="M227.7 182.7h.6z"/>
<path d="M221.9 182.6l.9 .1z"/>
<path d="M226.3 182.6l1.1 .1z"/>
<path d="M227.8 182.6l.5 .1z"/>
<path d="M221.9 182.6h.9z"/>
<path d="M226.3 182.6h1.1z"/>
<path d="M227.9 182.6h.3z"/>
<path d="M221.8 182.5l1.1 .1z"/>
<path d="M226.4 182.5l1 .1z"/>
<path d="M221.8 182.5h1.1z"/>
<path d="M226.5 182.5h.8z"/>
<path d="M226.5 182.5h.7z"/>
<path d="M221.8 182.4h1.1z"/>
<path d="M226.7 182.4h.3z"/>
<path d="M221.7 182.3l1.2 .1z"/>
<path d="M221.7 182.3h1.3z"/>
<path d="M221.7 182.2l1.3 .1z"/>
<path d="M221.7 182.2h1.3z"/>
<path d="M221.7 182.1l1.3 .1z"/>
<path d="M221.7 182.1h1.3z"/>
<path d="M221.7 182l1.3 .1z"/>
<path d="M221.7 181.9l1.3 .1z"/>
<path d="M221.7 181.9h1.3z"/>
<path d="M221.7 181.9h1.2z"/>
<path d="M221.8 181.8l1.1 .1z"/>
<path d="M221.8 181.8h1.1z"/>
<path d="M221.8 181.7l1.1 .1z"/>
<path d="M221.8 181.7h1.1z"/>
<path d="M221.9 181.7h.9z"/>
<path d="M221.9 181.6l.9 .1z"/>
<path d="M222 181.6h.7z"/>
<path d="M222.1 181.5l.5 .1z"/>
<path d="M222.2 181.5h.3z"/>
<path d="M228.7 190.1h2.6z"/>
<path d="M227.9 190l4.1 .1z"/>
<path d="M227.4 190h5.2z"/>
<path d="M227 189.9l5.9 .1z"/>
<path d="M226.6 189.9h6.7z"/>
<path d="M226.3 189.8l7.3 .1z"/>
<path d="M225.9 189.8h8z"/>
<path d="M225.7 189.8h8.4z"/>
<path d="M225.4 189.7l9 .1z"/>
<path d="M225.2 189.7h9.4z"/>
<path d="M224.9 189.6l9.9 .1z"/>
<path d="M224.7 189.6h10.3z"/>
<path d="M224.6 189.5l10.6 .1z"/>
<path d="M224.4 189.5h11z"/>
<path d="M224.2 189.5h11.4z"/>
<path d="M224 189.4h5.3z"/>
<path d="M231.5 189.4h4.3z"/>
<path d="M223.8 189.4h4.7z"/>
<path d="M232.4 189.4h3.5z"/>
<path d="M223.7 189.3l4.2 .1z"/>
<path d="M233 189.3l3.1 .1z"/>
<path d="M223.5 189.3h3.9z"/>
<path d="M233.5 189.3h2.8z"/>
<path d="M223.4 189.2l3.7 .1z"/>
<path d="M233.9 189.2l2.5 .1z"/>
<path d="M223.2 189.2h3.5z"/>
<path d="M234.3 189.2h2.2z"/>
<path d="M223.1 189.1l3.3 .1z"/>
<path d="M234.6 189.1l2.1 .1z"/>
<path d="M223 189.1h3.1z"/>
<path d="M234.8 189.1h2z"/>
<path d="M222.8 189.1h3.1z"/>
<path d="M235.2 189.1h1.7z"/>
<path d="M222.7 189l3 .1z"/>
<path d="M235.4 189l1.7 .1z"/>
<path d="M222.6 189h2.8z"/>
<path d="M235.6 189h1.6z"/>
<path d="M222.5 188.9l2.8 .1z"/>
<path d="M235.9 188.9l1.4 .1z"/>
<path d="M222.3 188.9h2.8z"/>
<path d="M236.1 188.9h1.3z"/>
<path d="M222.2 188.8l2.7 .1z"/>
<path d="M236.3 188.8l1.3 .1z"/>
<path d="M222.2 188.8h2.5z"/>
<path d="M236.5 188.8h1.1z"/>
<path d="M222 188.7l2.6 .1z"/>
<path d="M236.6 188.7l1.2 .1z"/>
<path d="M221.9 188.7h2.5z"/>
<path d="M236.8 188.7h1z"/>
<path d="M221.8 188.7h2.5z"/>
<path d="M237 188.7h1z"/>
<path d="M221.7 188.6l2.4 .1z"/>
<path d="M237.2 188.6l.9 .1z"/>
<path d="M221.6 188.6h2.3z"/>
<path d="M237.3 188.6h.9z"/>
<path d="M221.6 188.5l2.2 .1z"/>
<path d="M237.4 188.5l.9 .1z"/>
<path d="M221.5 188.5h2.2z"/>
<path d="M237.6 188.5h.8z"/>
<path d="M221.4 188.4l2.1 .1z"/>
<path d="M237.7 188.4l.7 .1z"/>
<path d="M221.3 188.4h2.1z"/>
<path d="M237.8 188.4h.7z"/>
<path d="M221.2 188.3l2.1 .1z"/>
<path d="M238 188.3l.6 .1z"/>
<path d="M221.1 188.3h2.1z"/>
<path d="M238.1 188.3h.6z"/>
<path d="M221.1 188.3h2z"/>
<path d="M238.2 188.3h.6z"/>
<path d="M221 188.2l2 .1z"/>
<path d="M238.3 188.2l.6 .1z"/>
<path d="M220.9 188.2h2z"/>
<path d="M238.4 188.2h.6z"/>
<path d="M220.8 188.1l2 .1z"/>
<path d="M238.6 188.1l.5 .1z"/>
<path d="M220.7 188.1h2z"/>
<path d="M238.7 188.1h.4z"/>
<path d="M220.7 188l1.9 .1z"/>
<path d="M238.8 188l.4 .1z"/>
<path d="M220.6 188h1.9z"/>
<path d="M238.9 188h.4z"/>
<path d="M220.6 187.9l1.8 .1z"/>
<path d="M239 187.9l.4 .1z"/>
<path d="M220.5 187.9h1.8z"/>
<path d="M239.1 187.9h.3z"/>
<path d="M220.4 187.9h1.8z"/>
<path d="M239.2 187.9h.3z"/>
<path d="M220.3 187.8l1.9 .1z"/>
<path d="M239.2 187.8l.3 .1z"/>
<path d="M220.3 187.8h1.8z"/>
<path d="M239.3 187.8h.3z"/>
<path d="M220.3 187.7l1.7 .1z"/>
<path d="M239.4 187.7l.3 .1z"/>
<path d="M220.2 187.7h1.7z"/>
<path d="M239.5 187.7h.3z"/>
<path d="M220.1 187.6l1.7 .1z"/>
<path d="M239.6 187.6l.2 .1z"/>
<path d="M220.1 187.6h1.7z"/>
<path d="M239.6 187.6h.3z"/>
<path d="M220 187.5l1.7 .1z"/>
<path d="M239.7 187.5l.2 .1z"/>
<path d="M220 187.5h1.7z"/>
<path d="M239.8 187.5h.2z"/>
<path d="M219.9 187.5h1.7z"/>
<path d="M239.9 187.5h.2z"/>
<path d="M219.9 187.4l1.7 .1z"/>
<path d="M239.9 187.4l.2 .1z"/>
<path d="M219.8 187.4h1.7z"/>
<path d="M240 187.4h.2z"/>
<path d="M219.8 187.3l1.6 .1z"/>
<path d="M240.1 187.3l.1 .1z"/>
<path d="M219.7 187.3h1.7z"/>
<path d="M240.1 187.3h.2z"/>
<path d="M219.7 187.2l1.6 .1z"/>
<path d="M240.2 187.2l.1 .1z"/>
<path d="M219.6 187.2h1.6z"/>
<path d="M240.3 187.2h.1z"/>
<path d="M240.3 187.2h.2z"/>
<path d="M219.5 187.1h1.6z"/>
<path d="M240.3 187.1h.2z"/>
<path d="M219.5 187l1.6 .1z"/>
<path d="M240.4 187l.2 .1z"/>
<path d="M219.5 187h1.6z"/>
<path d="M240.5 187h.1z"/>
<path d="M219.5 187h1.5z"/>
<path d="M219.4 186.9l1.6 .1z"/>
<path d="M219.4 186.9h1.5z"/>
<path d="M219.4 186.8l1.5 .1z"/>
<path d="M219.3 186.8h1.5z"/>
<path d="M219.3 186.7l1.4 .1z"/>
<path d="M219.2 186.7h1.5z"/>
<path d="M219.2 186.6h1.5z"/>
<path d="M219.1 186.5l1.5 .1z"/>
<path d="M219.1 186.5h1.5z"/>
<path d="M219.1 186.4l1.5 .1z"/>
<path d="M219.1 186.4h1.4z"/>
<path d="M219.1 186.3l1.4 .1z"/>
<path d="M219 186.3h1.5z"/>
<path d="M219 186.2l1.4 .1z"/>
<path d="M219 186.2h1.4z"/>
<path d="M219 186.1l1.3 .1z"/>
<path d="M219 186.1h1.3z"/>
<path d="M218.9 186l1.4 .1z"/>
<path d="M218.9 186h1.4z"/>
<path d="M218.9 185.9l1.3 .1z"/>
<path d="M218.9 185.9h1.3z"/>
<path d="M218.9 185.8l1.3 .1z"/>
<path d="M218.9 185.8h1.3z"/>
<path d="M218.9 185.7l1.3 .1z"/>
<path d="M218.9 185.7h1.3z"/>
<path d="M218.8 185.6l1.4 .1z"/>
<path d="M218.8 185.6h1.4z"/>
<path d="M218.8 185.5l1.3 .1z"/>
<path d="M218.8 185.5h1.3z"/>
<path d="M218.8 185.4l1.3 .1z"/>
<path d="M218.8 185.4h1.3z"/>
<path d="M218.8 185.3l1.3 .1z"/>
<path d="M218.8 185.3h1.3z"/>
<path d="M218.8 185.2l1.3 .1z"/>
<path d="M218.8 185.2h1.3z"/>
<path d="M218.8 185.1l1.3 .1z"/>
<path d="M218.8 185.1h1.3z"/>
<path d="M218.9 185l1.2 .1z"/>
<path d="M218.9 185h1.2z"/>
<path d="M218.9 184.9l1.2 .1z"/>
<path d="M218.9 184.9h1.2z"/>
<path d="M218.9 184.8l1.2 .1z"/>
<path d="M218.9 184.8h1.2z"/>
<path d="M218.9 184.7l1.2 .1z"/>
<path d="M218.9 184.7h1.2z"/>
<path d="M218.9 184.7h1.3z"/>
<path d="M219 184.6l1.2 .1z"/>
<path d="M219 184.6h1.2z"/>
<path d="M219 184.5l1.2 .1z"/>
<path d="M219 184.5h1.2z"/>
<path d="M219 184.4l1.2 .1z"/>
<path d="M219.1 184.4h1.1z"/>
<path d="M219.1 184.3h1.2z"/>
<path d="M219.2 184.2l1.1 .1z"/>
<path d="M219.2 184.2h1.2z"/>
<path d="M219.2 184.1l1.2 .1z"/>
<path d="M219.2 184.1h1.2z"/>
<path d="M219.2 184l1.3 .1z"/>
<path d="M219.2 184h1.3z"/>
<path d="M219.3 184h1.2z"/>
<path d="M219.3 183.9l1.3 .1z"/>
<path d="M219.3 183.9h1.3z"/>
<path d="M219.4 183.8l1.2 .1z"/>
<path d="M219.4 183.8h1.3z"/>
<path d="M219.4 183.7l1.3 .1z"/>
<path d="M219.5 183.7h1.2z"/>
<path d="M219.5 183.6l1.3 .1z"/>
<path d="M219.6 183.6h1.2z"/>
<path d="M219.6 183.6h1.3z"/>
<path d="M219.6 183.5l1.4 .1z"/>
<path d="M219.6 183.5h1.4z"/>
<path d="M219.7 183.4l1.3 .1z"/>
<path d="M219.7 183.4h1.4z"/>
<path d="M219.8 183.3l1.3 .1z"/>
<path d="M219.8 183.3h1.4z"/>
<path d="M219.9 183.2l1.3 .1z"/>
<path d="M219.9 183.2h1.4z"/>
<path d="M219.9 183.2h1.5z"/>
<path d="M220 183.1l1.4 .1z"/>
<path d="M220.1 183.1h1.4z"/>
<path d="M220.1 183l1.5 .1z"/>
<path d="M220.2 183h1.4z"/>
<path d="M220.2 182.9l1.5 .1z"/>
<path d="M220.2 182.9h1.6z"/>
<path d="M220.3 182.8l1.5 .1z"/>
<path d="M220.4 182.8h1.5z"/>
<path d="M220.5 182.8h1.3z"/>
<path d="M220.5 182.7l1.3 .1z"/>
<path d="M220.6 182.7h1.1z"/>
<path d="M220.6 182.6l1.1 .1z"/>
<path d="M220.7 182.6h1z"/>
<path d="M220.7 182.5l.9 .1z"/>
<path d="M220.8 182.5h.8z"/>
<path d="M220.9 182.5h.7z"/>
<path d="M221 182.4h.6z"/>
<path d="M221.1 182.3l.4 .1z"/>
<path d="M221.2 182.3h.3z"/>
<path d="M221.3 182.2l.2 .1z"/>
<path d="M221.4 182.2h.1z"/>
<path d="M223.2 182.1h.2z"/>
<path d="M223.2 182l.2 .1z"/>
<path d="M223.2 181.9l.4 .1z"/>
<path d="M223.2 181.9h.5z"/>
<path d="M223.1 181.9h.7z"/>
<path d="M223.1 181.8l.8 .1z"/>
<path d="M223.1 181.8h1z"/>
<path d="M223.1 181.7l1.1 .1z"/>
<path d="M223.1 181.7h1.2z"/>
<path d="M223.1 181.7h1.3z"/>
<path d="M223 181.6l1.6 .1z"/>
<path d="M223 181.6h1.7z"/>
<path d="M223 181.5l1.8 .1z"/>
<path d="M223 181.5h2z"/>
<path d="M223.1 181.4l2 .1z"/>
<path d="M223.2 181.4h2.1z"/>
<path d="M223.4 181.3l2 .1z"/>
<path d="M223.5 181.3h2.1z"/>
<path d="M223.7 181.3h2z"/>
<path d="M223.9 181.2l2 .1z"/>
<path d="M224 181.2h2.1z"/>
<path d="M224.2 181.1l2.1 .1z"/>
<path d="M224.3 181.1h2.2z"/>
<path d="M224.5 181l2.2 .1z"/>
<path d="M224.7 181h2.2z"/>
<path d="M225 180.9l2.2 .1z"/>
<path d="M225.2 180.9h2.2z"/>
<path d="M225.4 180.8l2.3 .1z"/>
<path d="M225.7 180.8h2.4z"/>
<path d="M226 180.8h2.4z"/>
<path d="M226.3 180.7l2.6 .1z"/>
<path d="M226.7 180.7h2.8z"/>
<path d="M227.2 180.6l3.2 .1z"/>
<path d="M228 180.6h2z"/>
</g>
<g font-size="14.2" fill="#800000">
<text x="49.7" y="75.2">Two-Stage 40W LED Driver</text>
<text x="49.7" y="91.1">XMC1300 Lighting Controller</text>
<text x="49.7" y="107.1">with ICE2QR4765G</text>
</g>
<g font-size="2.9" fill="#800000">
<text x="27.4" y="16.2">1</text>
<text x="60.6" y="16.2">2</text>
<text x="93.7" y="16.2">3</text>
<text x="126.9" y="16.2">4</text>
<text x="160" y="16.2">5</text>
<text x="193.2" y="16.2">6</text>
<text x="226.3" y="16.2">7</text>
<text x="259.5" y="16.2">8</text>
<text x="9.4" y="35.2">A</text>
<text x="277.2" y="35.2">A</text>
<text x="9.4" y="70.5">B</text>
<text x="277.2" y="70.5">B</text>
<text x="9.3" y="105.8">C</text>
<text x="277.2" y="105.8">C</text>
<text x="9.3" y="141.1">D</text>
<text x="277.2" y="141.1">D</text>
<text x="9.4" y="176.4">E</text>
<text x="277.2" y="176.4">E</text>
<text x="27.4" y="195.4">1</text>
<text x="60.6" y="195.4">2</text>
<text x="93.7" y="195.4">3</text>
<text x="126.9" y="195.4">4</text>
<text x="160" y="195.4">5</text>
<text x="193.2" y="195.4">6</text>
<text x="226.3" y="195.4">7</text>
<text x="259.5" y="195.4">8</text>
</g>
<text font-size="1.9" fill="#800000" x="143.7" y="181.6">Legal Disclaimer</text>
<g font-size="1.4" fill="#800000">
<text x="143.7" y="184.2">The information given in this document shall in no event be regarded as a guarantee of conditions or</text>
<text x="143.7" y="186">characteristics. With respect to any examples or hints given herein, any typical values stated herein and/or any</text>
<text x="143.7" y="187.8">information regarding the application of the device, Infineon Technologies hereby disclaims any and all warranties</text>
<text x="143.7" y="189.6">and liabilities of any kind, including without limitation, warranties of non-infringement of intellectual property rights</text>
<text x="143.7" y="191.3">of any third party.</text>
</g>
</svg>
